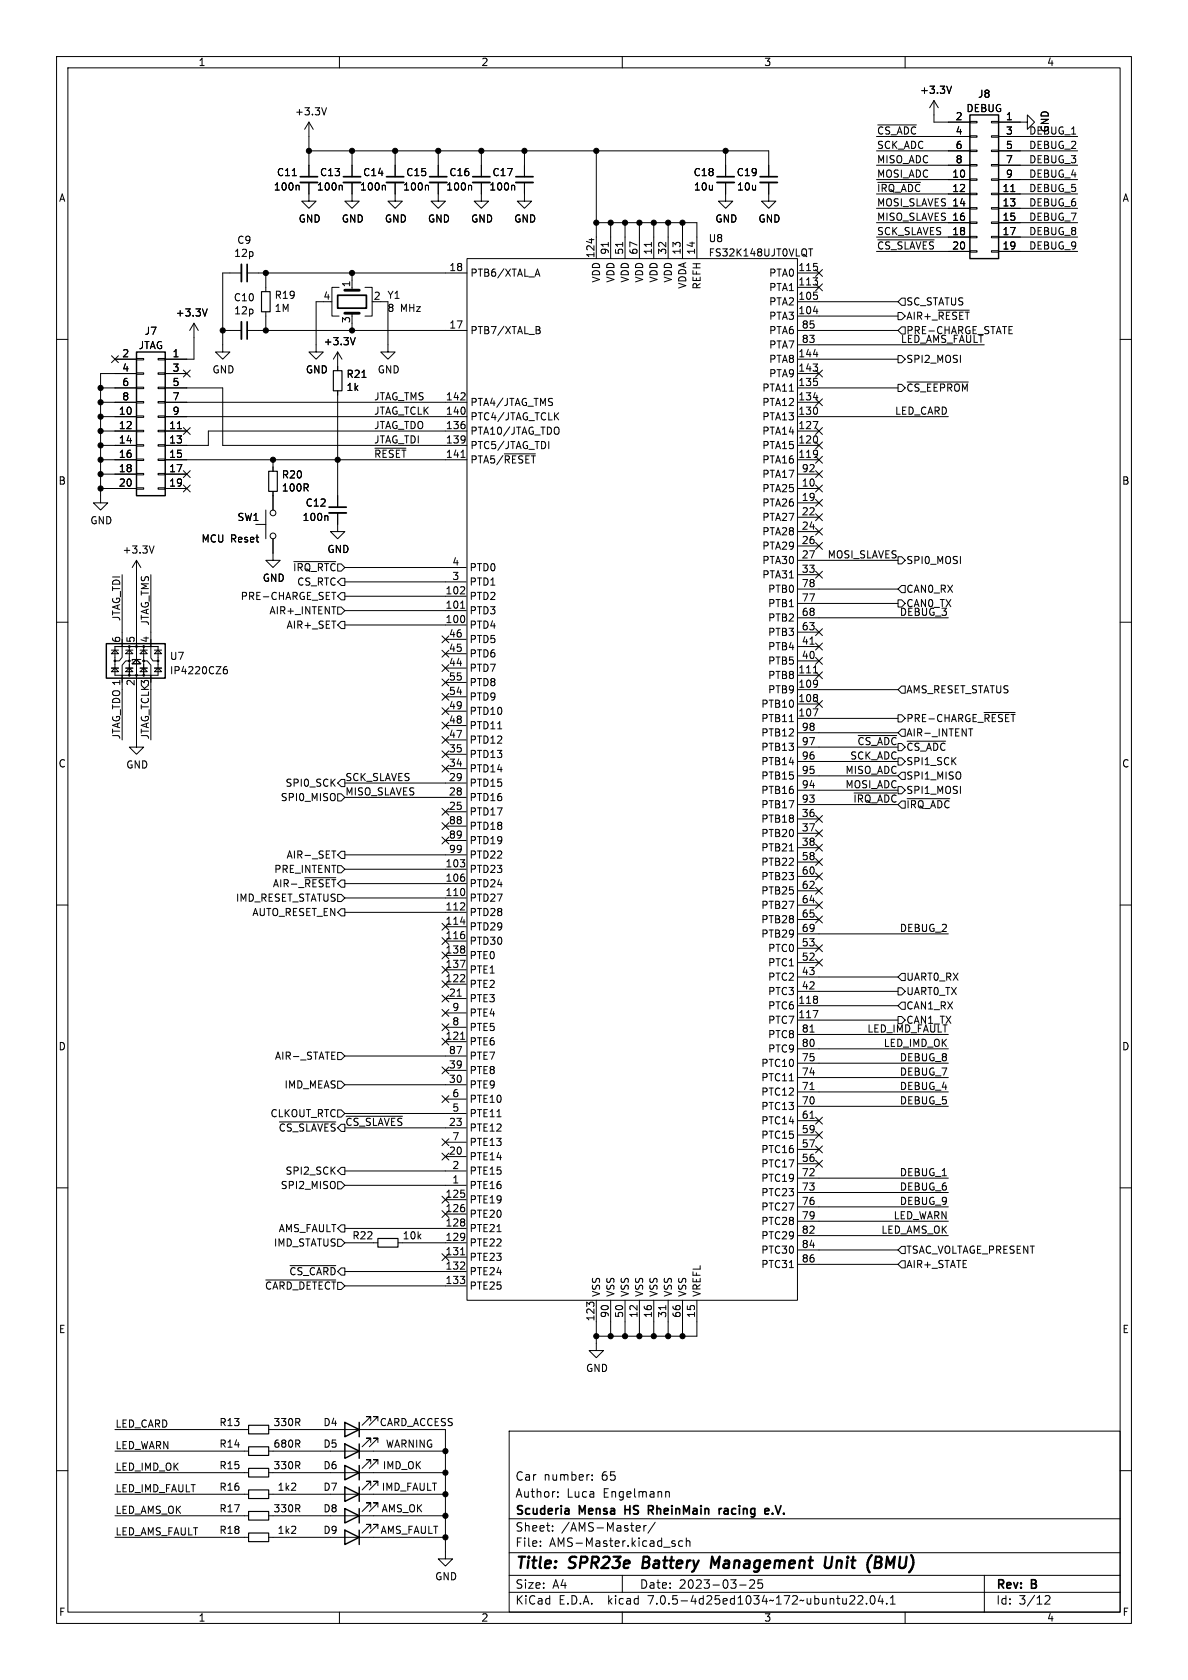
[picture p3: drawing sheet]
<svg xmlns="http://www.w3.org/2000/svg" width="210mm" height="297mm" viewBox="0 0 210 297" stroke-linecap="round" stroke-linejoin="round" font-family="sans-serif">
<g fill="none" stroke="#000" stroke-width=".18">
<path d="M10 10h190v277h-190zM12 12h186v273h-186zM57.7 19l-.4 1.3M60 10v2M110 10v2M160 10v2M165.1 17.8v3.8h6.3M165.1 17.8l-.8 1.3M165.1 17.8l.8 1.3M168.2 15.2l-.4 1.3M52.7 32.8l.2 .1v.7M54.6 32.3v3.3h1.3l-1.3 1.2-1.3-1.2h1.3"/>
<path d="M54.6 21.6v9.6M54.6 26.7h81.3v4.5M54.6 21.6l-.8 1.3M54.6 21.6l.8 1.3M60.3 32.8l.2 .1v.7M62.2 32.3v3.3h1.3l-1.3 1.2-1.2-1.2h1.2M62.2 26.7v4.5M67.9 32.8l.2 .1v.7M69.8 32.3v3.3h1.3l-1.3 1.2-1.2-1.2h1.2M69.8 26.7v4.5M75.6 32.8l.1 .1v.7M77.5 32.3v3.3h1.2l-1.2 1.2-1.3-1.2h1.3"/>
<path d="M77.5 26.7v4.5M83.2 32.8l.2 .1v.7M85.1 32.3v3.3h1.3l-1.3 1.2-1.3-1.2h1.3M85.1 26.7v4.5M90.8 32.8l.2 .1v.7M92.7 32.3v3.3h1.3l-1.3 1.2-1.3-1.2h1.3M92.7 26.7v4.5M105.4 26.7v19M105.4 39.4h17.8v6.3M107.9 39.4v6.3M110.5 39.4v6.3M113 39.4v6.3"/>
<path d="M115.6 39.4v6.3M118.1 39.4v6.3M120.6 39.4v6.3M128.3 32.3v3.3h1.2l-1.2 1.2-1.3-1.2h1.3M128.3 26.7v4.5M135.9 32.3v3.3h1.3l-1.3 1.2-1.3-1.2h1.3M154.9 31.8h16.5M154.9 34.3h16.5M154.9 36.8h16.5M154.9 39.4h16.5M154.9 24.1h16.5M154.9 26.7h16.5"/>
<path d="M154.9 29.2h16.5M155.2 22.1h6.8M155.2 32.2h7.5M171.4 39.2h1.3v.3h-1.3zM171.4 36.7h1.3v.3h-1.3zM171.4 34.2h1.3v.2h-1.3zM171.4 31.6h1.3v.3h-1.3zM171.4 29.1h1.3v.2h-1.3zM171.4 26.5h1.3v.3h-1.3zM171.4 24h1.3v.3h-1.3zM171.4 21.5h1.3v.2h-1.3zM175.3 39.2h1.2v.3h-1.2z"/>
<path d="M175.3 36.7h1.2v.3h-1.2zM175.3 34.2h1.2v.2h-1.2zM175.3 31.6h1.2v.3h-1.2zM175.3 29.1h1.2v.2h-1.2zM175.3 26.5h1.2v.3h-1.2zM175.3 24h1.2v.3h-1.2zM175.3 21.5h1.2v.2h-1.2zM176.5 21.6h5.1v-1.3l1.3 1.3-1.3 1.3v-1.3M176.5 31.8h14M176.5 34.3h14M176.5 36.8h14M176.5 39.4h14"/>
<path d="M176.5 24.1h14M176.5 26.7h14M176.5 29.2h14M178.7 33.9h.7M10 60h2M34.3 57.2l.8 1.2M34.3 57.2v6.3h-5.1M34.3 57.2l-.8 1.2M36.6 54.6l-.4 1.3M39.4 58.4h3.3M42.7 48.3h-3.3v13.9h1.2l-1.2 1.3-1.3-1.3h1.3M43.7 48.3h38.8"/>
<path d="M43.7 58.4h38.8M47 48.3v3.3M47 55.1v3.3M57.1 53.3h-1.2v8.9h1.2l-1.2 1.3-1.3-1.3h1.3M58.4 53.3h.3M59.9 50.8h-1.2v5.1h1.2M62.2 48.3v3M62.2 55.4v.5M62.2 57.2v1.2M62.8 59.7l-.4 1.3M64.5 50.8h1.3v5.1h-1.3M67.3 53.3h1.3v8.9h1.2l-1.2 1.3-1.3-1.3h1.3"/>
<path d="M82.5 45.7h58.5v184.2h-58.5zM94.7 48.5h.6M94.8 57.7l.6 .2v.2l-.2 .2M94.8 58.3h.4M95 47.6l.4 1.2M95.2 58.3l.3 .3-.1 .3-.6 .1M107.5 42.8v.8M110.1 42.8v.8M115.2 42.8v.8M141.1 48.3h3.7M141.1 58.4h17.6M141.1 55.9h17.6"/>
<path d="M141.1 53.3h17.6M141.1 50.8h3.7M142.9 44h.8M143.3 44v1.3M144.2 47.7l1.2 1.2M144.2 50.2l1.2 1.2M145.4 47.7l-1.2 1.2M145.4 50.2l-1.2 1.2M154.9 41.9h16.5M154.9 44.5h16.5M155.2 42.4h9.9M158.7 55.2h.7l.6 .7-.6 .6h-.7z"/>
<path d="M159.4 57.8h.6v1.3h-.6l-.7-.7zM159.4 52.7h.6v1.3h-.6l-.7-.7zM165.9 54.8h5.4M171.4 44.3h1.3v.3h-1.3zM171.4 41.8h1.3v.2h-1.3zM175.3 44.3h1.2v.3h-1.2zM175.3 41.8h1.2v.2h-1.2zM176.5 41.9h14M176.5 44.5h14M198 60h2M17.8 78.7h6.3M17.8 76.2h6.3"/>
<path d="M17.8 73.7h6.3M17.8 71.1h6.3M17.8 68.6h6.3M19.7 62.9l1.2 1.2M20.3 63.5h3.8M20.9 62.9l-1.2 1.2M24.1 78.6h1.3v.3h-1.3zM24.1 76.1h1.3v.2h-1.3zM24.1 73.5h1.3v.3h-1.3zM24.1 71h1.3v.2h-1.3zM24.1 68.5h1.3v.2h-1.3zM24.1 65.9h1.3v.3h-1.3z"/>
<path d="M24.1 63.4h1.3v.2h-1.3zM24.1 66h-6.3v22.9h1.2l-1.2 1.3-1.3-1.3h1.3M27.9 78.6h1.3v.3h-1.3zM27.9 76.1h1.3v.2h-1.3zM27.9 73.5h1.3v.3h-1.3zM27.9 71h1.3v.2h-1.3zM27.9 68.5h1.3v.2h-1.3zM27.9 65.9h1.3v.3h-1.3zM27.9 63.4h1.3v.2h-1.3zM29.2 68.6h10.2v10.1h43.1M29.2 76.2h3.8M29.2 73.7h53.3"/>
<path d="M29.2 71.1h53.3M29.2 66h3.8M31.4 75.8h.7M32.4 65.4l1.2 1.2M32.4 75.6l1.2 1.2M33.6 65.4l-1.2 1.2M33.6 75.6l-1.2 1.2M59.7 62.2l-.8 1.3M59.7 62.2v3.3M59.7 69.1v20.6M59.7 62.2l.8 1.3M66.3 79.2h5.5"/>
<path d="M82.5 76.2h-45.7v2.5h-7.6M97 78v1.3M98.2 73.5l.6 .7M98.6 75.6a.9 .9 0 0 1 0 1.1M98.8 73l-.8 .7M141.1 78.7h3.7M141.1 76.2h3.7M141.1 73.7h26.5M141.1 71.1h3.7M141.1 68.6h17.6M141.1 66h3.7M141.1 63.5h17.6"/>
<path d="M141.1 61h32.9M144.2 78.1l1.2 1.2M144.2 65.4l1.2 1.2M144.2 75.6l1.2 1.2M144.2 70.5l1.2 1.2M145.4 78.1l-1.2 1.2M145.4 65.4l-1.2 1.2M145.4 75.6l-1.2 1.2M145.4 70.5l-1.2 1.2M158.7 62.9h.7l.6 .6-.6 .6h-.7zM158.7 67.9h.7l.6 .7-.6 .6h-.7zM160.3 67.5h10.9"/>
<path d="M17.8 86.4h6.3M17.8 81.3h6.3M17.8 83.8h6.3M24.1 86.2h1.3v.3h-1.3zM24.1 83.7h1.3v.2h-1.3zM24.1 81.2h1.3v.2h-1.3zM24.1 99.1v33h1.3l-1.3 1.3-1.2-1.3h1.2M24.1 99.1l-.7 1.2M24.1 99.1l.8 1.2M27.2 96.5l-.4 1.3M27.9 86.2h1.3v.3h-1.3zM27.9 83.7h1.3v.2h-1.3z"/>
<path d="M27.9 81.2h1.3v.2h-1.3zM29.2 86.4h3.8M29.2 81.3h53.3M29.2 83.8h3.8M32.4 85.8l1.2 1.2M32.4 83.2l1.2 1.2M33.6 85.8l-1.2 1.2M33.6 83.2l-1.2 1.2M45.2 92.7h1.8M47 90.2v5.1M48.3 95.3v3.8h1.2l-1.2 1.2-1.3-1.2h1.3M48.3 81.3v2"/>
<path d="M48.3 86.9v3.3M51.9 99.3h7.5M57.8 91.2l.2 .2v.6M59.7 90.7v3.3h1.3l-1.3 1.3-1.3-1.3h1.3M81.5 80.9h.7M89.2 80.2h5.4M141.1 86.4h3.7M141.1 81.3h3.7M141.1 88.9h3.7M141.1 91.4h3.7M141.1 94h3.7M141.1 96.5h3.7"/>
<path d="M141.1 99.1h17.6M141.1 83.8h3.7M144.2 93.4l1.2 1.2M144.2 95.9l1.2 1.2M144.2 90.8l1.2 1.2M144.2 85.8l1.2 1.2M144.2 88.3l1.2 1.2M144.2 83.2l1.2 1.2M144.2 80.7l1.2 1.2M145.4 93.4l-1.2 1.2M145.4 95.9l-1.2 1.2M145.4 90.8l-1.2 1.2"/>
<path d="M145.4 85.8l-1.2 1.2M145.4 88.3l-1.2 1.2M145.4 83.2l-1.2 1.2M145.4 80.7l-1.2 1.2M158.7 98.4h.7l.6 .7-.6 .6h-.7zM10 110h2M19.7 118.1h1.3M19.7 114.9h1.3M20.3 118.1l.7 .6h-1.3zM20.3 114.9l.7 .7h-1.3zM20.3 114.3h7.6v5.1h-7.6zM21.6 113v3.2l-.5 .6h-.9"/>
<path d="M21.6 101.6v12.7M21.6 119.4v11.4M22.2 118.1h1.3M22.2 114.9h1.3M22.9 116.8h-.7l-.6 .8v3.1M22.9 118.1l.6 .6h-1.3zM22.9 114.9l.6 .7h-1.3zM22.9 114.3v5.1M24.1 116.6l.8 .7h-1.5zM24.8 118.1h1.2M24.8 114.9h1.2M24.9 116.6h-1.5v.2"/>
<path d="M25.3 116.8h.7l.7 .8v3.1M25.4 118.1l.6 .6h-1.2zM25.4 114.9l.6 .7h-1.2zM25.4 114.3v5.1M26.7 113v3.3l.4 .5h.8M26.7 101.6v12.7M26.7 119.4v11.4M27.3 118.1h1.3M27.3 114.9h1.3M27.9 118.1l.7 .6h-1.3zM27.9 114.9l.7 .7h-1.3zM39.5 118.6l.2-.3h.3l.2 .3v.3l-.2 .2h-.3l-.2-.2"/>
<path d="M40.1 117.9h-.4l-.2 .5M58.6 104.7h.8M59.7 107.3h.6l.7 .7-.7 .6h-.6zM59.7 110.5l.6-.6h.7v1.2h-.7zM59.7 105.4l.6-.6h.7v1.2h-.7zM60.3 102.2h.7v1.3h-.7l-.6-.6zM61 110.5h21.4M61 108h21.4M61 105.4h21.4M61 102.9h21.4M61 100.3h21.4M78.1 117.5l1.2 1.2"/>
<path d="M78.1 115l1.2 1.2M78.1 112.4l1.2 1.2M78.7 118.1h3.7M78.7 115.6h3.7M78.7 113h3.7M79.3 117.5l-1.2 1.2M79.3 115l-1.2 1.2M79.3 112.4l-1.2 1.2M81.4 107.5h.7M141.1 119.4h3.7M141.1 114.3h3.7M141.1 101.6h3.7"/>
<path d="M141.1 116.8h3.7M141.1 111.8h3.7M141.1 109.2h26.5M141.1 106.7h17.6M141.1 104.1h17.6M143.2 113.9h.7M143.8 119h.7M144.2 116.2l1.2 1.2M144.2 111.2l1.2 1.2M144.2 113.7l1.2 1.2M144.2 101l1.2 1.2M144.2 118.8l1.2 1.2"/>
<path d="M145.4 116.2l-1.2 1.2M145.4 111.2l-1.2 1.2M145.4 113.7l-1.2 1.2M145.4 101l-1.2 1.2M145.4 118.8l-1.2 1.2M158.7 106h.7l.6 .7-.6 .6h-.7zM159.4 103.5h.6v1.3h-.6l-.7-.7zM198 110h2M60.3 137.8h.7v1.3h-.7l-.6-.7zM61 138.4h21.4M78.1 135.3l1.2 1.2M78.1 120l1.2 1.3"/>
<path d="M78.1 122.6l1.2 1.2M78.1 132.7l1.2 1.3M78.1 127.7l1.2 1.2M78.1 130.2l1.2 1.2M78.1 125.1l1.2 1.2M78.7 135.9h3.7M78.7 133.4h3.7M78.7 130.8h3.7M78.7 128.3h3.7M78.7 125.7h3.7M78.7 123.2h3.7M78.7 120.7h3.7"/>
<path d="M79.3 135.3l-1.2 1.2M79.3 120l-1.2 1.3M79.3 122.6l-1.2 1.2M79.3 132.7l-1.2 1.3M79.3 127.7l-1.2 1.2M79.3 130.2l-1.2 1.2M79.3 125.1l-1.2 1.2M88 128.8h.7M139.5 127.6h.8M141.1 127h17.6M141.1 124.5h3.7M141.1 121.9h17.6"/>
<path d="M141.1 139.7h17.6M141.1 137.2h17.6M141.1 134.6h17.6M141.1 132.1h17.6M141.1 129.5h17.6M144.2 123.9l1.2 1.2M145.4 123.9l-1.2 1.2M151.7 130h6.8M158.7 126.4h.7l.6 .6-.6 .6h-.7zM158.7 134h.7l.6 .6-.6 .7h-.7zM158.7 139.1h.7l.6 .6-.6 .6h-.7zM159.4 128.9h.6v1.3h-.6l-.7-.7z"/>
<path d="M159.4 121.3h.6v1.3h-.6l-.7-.7zM159.4 136.5h.6v1.3h-.6l-.7-.6zM160.3 131h6.9M171.2 128.8h.8M174 126h5.4M10 160h2M53.9 155.2h5.5M58.6 150.4h.8M59.7 151.1l.6-.6h.7v1.3h-.7zM59.7 153h.6l.7 .7-.7 .6h-.6zM59.7 158.1h.6l.7 .7-.7 .6h-.6zM59.7 140.3h.6l.7 .7-.7 .6h-.6z"/>
<path d="M61 153.7h21.4M61 156.2h21.4M61 158.8h21.4M61 141h21.4M61 151.1h21.4M78.1 148l1.2 1.2M78.1 142.9l1.2 1.2M78.1 145.4l1.2 1.3M78.7 143.5h3.7M78.7 146.1h3.7M78.7 148.6h3.7M79.3 148l-1.2 1.2"/>
<path d="M79.3 142.9l-1.2 1.2M79.3 145.4l-1.2 1.3M139.5 150.4h.8M141.1 144.8h3.7M141.1 147.3h3.7M141.1 149.9h3.7M141.1 152.4h3.7M141.1 154.9h3.7M141.1 157.5h3.7M141.1 142.2h17.6M144.2 144.2l1.2 1.2M144.2 156.9l1.2 1.2"/>
<path d="M144.2 149.3l1.2 1.2M144.2 146.7l1.2 1.2M144.2 151.8l1.2 1.2M144.2 154.3l1.2 1.2M144.2 159.4l1.2 1.2M145.4 144.2l-1.2 1.2M145.4 156.9l-1.2 1.2M145.4 149.3l-1.2 1.2M145.4 146.7l-1.2 1.2M145.4 151.8l-1.2 1.2M145.4 154.3l-1.2 1.2M145.4 159.4l-1.2 1.2"/>
<path d="M151 140.2h7.5M160.3 141.2h7.6M198 160h2M60.3 160.7h.7v1.2h-.7l-.6-.6zM61 161.3h21.4M78.1 175.9l1.2 1.2M78.1 173.4l1.2 1.2M78.1 165.8l1.2 1.2M78.1 178.5l1.2 1.2M78.1 168.3l1.2 1.2M78.1 163.2l1.2 1.2M78.1 170.8l1.2 1.3"/>
<path d="M78.7 163.8h3.7M78.7 166.4h3.7M78.7 174h3.7M78.7 171.5h3.7M78.7 168.9h3.7M78.7 176.5h3.7M78.7 179.1h3.7M79.3 175.9l-1.2 1.2M79.3 173.4l-1.2 1.2M79.3 165.8l-1.2 1.2M79.3 178.5l-1.2 1.2M79.3 168.3l-1.2 1.2"/>
<path d="M79.3 163.2l-1.2 1.2M79.3 170.8l-1.2 1.3M80.8 176.1h.7M141.1 177.8h17.6M141.1 175.3h17.6M141.1 172.7h17.6M141.1 170.2h3.7M141.1 167.6h3.7M141.1 160h3.7M141.1 162.6h3.7M141.1 165.1h26.5M144.2 169.6l1.2 1.2"/>
<path d="M144.2 167l1.2 1.2M144.2 162l1.2 1.2M145.4 169.6l-1.2 1.2M145.4 167l-1.2 1.2M145.4 162l-1.2 1.2M158.7 179.7h.7l.6 .6-.6 .7h-.7zM158.7 174.6h.7l.6 .7-.6 .6h-.7zM159.4 177.2h.6v1.2h-.6l-.7-.6zM159.4 172.1h.6v1.3h-.6l-.7-.7zM49.4 198.3h10M59.7 191.1h.6l.7 .7-.7 .6h-.6zM59.7 196.2h.6l.7 .7-.7 .6h-.6z"/>
<path d="M59.7 186.1h.6l.7 .6-.7 .6h-.6zM61 199.4h21.4M61 191.8h21.4M61 196.9h21.4M61 186.7h21.4M61.2 197.3h10M78.1 181l1.2 1.2M78.1 188.6l1.2 1.2M78.1 193.7l1.2 1.2M78.1 183.5l1.2 1.3M78.7 184.2h3.7M78.7 189.2h3.7"/>
<path d="M78.7 194.3h3.7M78.7 181.6h3.7M79.3 181l-1.2 1.2M79.3 188.6l-1.2 1.2M79.3 193.7l-1.2 1.2M79.3 183.5l-1.2 1.3M81.4 183.7h.7M141.1 180.3h17.6M141.1 198.1h3.7M141.1 195.6h26.5M141.1 193h26.5M141.1 190.5h26.5"/>
<path d="M141.1 188h26.5M141.1 185.4h26.5M141.1 182.9h26.5M143.2 197.7h.7M143.2 192.6h.7M143.2 182.5h.7M144.2 197.5l1.2 1.2M145.4 197.5l-1.2 1.2M10 210h2M59.7 219.1h.6l.7 .6-.7 .6h-.6zM59.7 208.9h.6l.7 .7-.7 .6h-.6zM60.3 216.5h.7v1.3h-.7l-.6-.6z"/>
<path d="M60.3 206.4h.7v1.2h-.7l-.6-.6zM61 209.6h21.4M61 217.2h21.4M61 219.7h5.8M61 207h21.4M70.4 219.7h12M78.1 203.9l1.2 1.2M78.1 211.5l1.2 1.2M78.1 214l1.2 1.2M78.1 201.3l1.2 1.2M78.7 212.1h3.7M78.7 214.6h3.7"/>
<path d="M78.7 204.5h3.7M78.7 201.9h3.7M79.3 203.9l-1.2 1.2M79.3 211.5l-1.2 1.2M79.3 214l-1.2 1.2M79.3 201.3l-1.2 1.2M141.1 205.7h3.7M141.1 203.2h3.7M141.1 200.7h3.7M141.1 208.3h26.5M141.1 210.8h26.5M141.1 213.4h26.5"/>
<path d="M141.1 215.9h26.5M141.1 218.4h26.5M144.2 200.1l1.2 1.2M144.2 205.1l1.2 1.2M144.2 202.6l1.2 1.2M145.4 200.1l-1.2 1.2M145.4 205.1l-1.2 1.2M145.4 202.6l-1.2 1.2M198 210h2M47 226.3h12.4M51.3 223.7h8.1M61 224.8h21.4"/>
<path d="M61 227.3h21.4M78.1 221.6l1.2 1.3M78.7 222.2h3.7M79.3 221.6l-1.2 1.3M81.4 221.8h.7M105.4 229.9v8.9h1.3l-1.3 1.2-1.3-1.2h1.3M107.9 229.9v6.3M110.5 229.9v6.3M113 229.9v6.3M115.6 229.9v6.3M117.7 230.8v.7M118.1 229.9v6.3"/>
<path d="M120.6 229.9v6.3M123.2 229.9v6.3h-17.8M141.1 221h17.6M141.1 223.5h17.6M159.4 220.3h.6v1.3h-.6l-.7-.6zM159.4 222.9h.6v1.3h-.6l-.7-.7zM10 260h2M20.3 256.5h23.6M20.3 252.7h23.6M47.5 252.7h31.2v22.9h1.3l-1.3 1.3-1.2-1.3h1.2M47.5 256.5h31.2M65.5 258.8v-.7h-.7h.7l-1.5 1.5"/>
<path d="M65.5 255v-.7h-.7h.7l-1.5 1.5M65.5 251.2v-.8h-.7h.7l-1.5 1.6M66.8 258.8v-.7h-.8h.8l-1.5 1.5M66.8 255v-.7h-.8h.8l-1.5 1.5M66.8 251.2v-.8h-.8h.8l-1.5 1.6M90 253h108v32h-108zM198 260h2M20.3 271.8h23.6M20.3 268h23.6M20.3 260.3h23.6M20.3 264.2h23.6M47.5 271.8h31.2"/>
<path d="M47.5 268h31.2M47.5 260.3h31.2M47.5 264.2h31.2M65.5 270.3v-.8h-.7h.7l-1.5 1.5M65.5 266.4v-.7h-.7h.7l-1.5 1.5M65.5 262.6v-.7h-.7h.7l-1.5 1.5M66.8 270.3v-.8h-.8h.8l-1.5 1.5M66.8 266.4v-.7h-.8h.8l-1.5 1.5M66.8 262.6v-.7h-.8h.8l-1.5 1.5M90 278.5h108M90 274.5h108M90 268.5h108"/>
<path d="M95.5 273.2v.2M95.5 272.5v.1M97.7 270.5v.2M97.7 269.8v.1M98.6 264.5v.2M98.6 263.8v.1M104.7 261.5v.2M104.7 260.8v.1M110 278.5v3M112.7 269.7l.4 .1 .1 .2-.7 .2M113.1 270.6l-.4 .1M113.8 269.7v1"/>
<path d="M114.3 269.7l-.3 .1-.2 .2M115.8 269.1l-1.3 1.9M117.7 263.8l.2-.1 .3 .1 .1 .9M119 272.9l.3 .1 .1 .2-.2 .2h-.3M119 272.4l.3 .1M120.7 272.5l-.4-.1-.3 .3v.4l.1 .2h.6M121.3 272.5l.2-.1 .4 .1 .1 .9M121.3 271.9v1.5M132.6 279.4h-.1M133.3 279.4l.1 .2-.1 .3-.8 .9h.9M134 279.3v.7l.2-.1h.5l.1 .6-.3 .3-.5-.2M174 278.5v6.5"/>
<path d="M60 285v2M90 281.5h108M110 285v2M130.8 280.2h1.1M150.2 283.6h.9M151 282.2v.5M151.7 282.2l.6-.1 .2 .1v.3l-.9 1.1h.9M153.2 283.4v.2M154 282.2l.2-.1a.81 .81 0 0 1 .6 .6 .81 .81 0 0 1-.3 .8l-.2 .1a.81 .81 0 0 1-.3-1.4zM155.6 282l-.3 1.1h.9M156 282.6v1M156.8 283.4v.2"/>
<path d="M157.4 283.6h.9M157.4 282.5l.4-.4v1.5M160 285v2M184.8 282.2l.5-.1 .2 .1 .1 .3-.9 1.1h.9"/>
<circle cx="48.3" cy="90.7" r=".51"/>
<circle cx="48.3" cy="94.7" r=".51"/>
<circle cx="20.3" cy="116.8" r=".13"/>
<circle cx="22.9" cy="119.4" r=".13"/>
<circle cx="22.9" cy="114.3" r=".13"/>
<circle cx="22.9" cy="116.8" r=".13"/>
<circle cx="24.1" cy="119.4" r=".13"/>
<circle cx="24.1" cy="114.3" r=".13"/>
<circle cx="25.4" cy="119.4" r=".13"/>
<circle cx="25.4" cy="116.8" r=".13"/>
<circle cx="25.4" cy="114.3" r=".13"/>
<circle cx="27.9" cy="116.8" r=".13"/>
</g>
<path d="M126.4 276.6l-.5-1.4-.3 2M146 275.2l-.2 1.6 .1 .3a.66 .66 0 0 0 .9-.1M154.1 274.9l-.1 .1M154.7 276.2h.7M154.8 275.2l-.2 2h.8" fill="none" stroke="#000" stroke-width=".4"/>
<g fill="none" stroke="#000" stroke-width=".3">
<path d="M53.1 31.2h3M60.7 31.2h3.1M68.3 31.2h3.1M75.9 31.2h3.1M83.6 31.2h3M91.2 31.2h3M126.7 31.2h3.1M134.4 31.2h3M43.7 46.7v3.1M43.7 56.9v3M59.7 52.2h5.1v2.3h-5.1zM58.2 89.7h3"/>
<path d="M100.5 266.8l.1 .9M100.6 267.6l-.2 .1M100.6 267l-.2 .1M114.6 267h.6M115.2 266.2h-.6v1.5M127.1 266.7v1M127.6 266.7l-.3 .1-.2 .2M135.2 266.9l.2-.2h.3l.2 .2v.1l-.7 .2M135.2 267.5l.2 .2 .4-.1"/>
</g>
<g fill="none" stroke="#000" stroke-width=".25">
<path d="M171.4 20.3h5.1v25.4h-5.1zM24.1 62.2h5.1v25.4h-5.1zM18.8 113.8h10.4v6.1h-10.4zM61 259.1l2.5 1.2-2.5 1.3zM61 255.3l2.5 1.2-2.5 1.3zM61 251.5l2.5 1.2-2.5 1.3zM63.5 251.5v2.5M63.5 255.3v2.5M63.5 259.1v2.5M61 270.5l2.5 1.3-2.5 1.2zM61 266.7l2.5 1.3-2.5 1.2zM61 262.9l2.5 1.3-2.5 1.2z"/>
<path d="M63.5 262.9v2.5M63.5 266.7v2.5M63.5 270.5v2.5"/>
</g>
<path d="M53.1 32.3h3M60.7 32.3h3.1M68.3 32.3h3.1M75.9 32.3h3.1M83.6 32.3h3M91.2 32.3h3M126.7 32.3h3.1M134.4 32.3h3M42.7 46.7v3.1M42.7 56.9v3M58.2 90.7h3" fill="none" stroke="#000" stroke-width=".33"/>
<path d="M46.2 51.6h1.6v3.5h-1.6zM58.9 65.5h1.6v3.6h-1.6zM47.5 83.3h1.5v3.6h-1.5zM66.8 218.9h3.6v1.6h-3.6zM43.9 252h3.6v1.5h-3.6zM43.9 259.6h3.6v1.5h-3.6zM43.9 255.8h3.6v1.5h-3.6zM43.9 267.2h3.6v1.5h-3.6zM43.9 271h3.6v1.5h-3.6zM43.9 263.4h3.6v1.5h-3.6z" fill="none" stroke="#000" stroke-width=".2"/>
<path d="M61 51.3h2.5M61 55.4h2.5" fill="none" stroke="#000" stroke-width=".51"/>
<g fill="#000" stroke="#000" stroke-width=".18">
<circle cx="54.6" cy="26.7" r=".46"/>
<circle cx="62.2" cy="26.7" r=".46"/>
<circle cx="69.8" cy="26.7" r=".46"/>
<circle cx="77.5" cy="26.7" r=".46"/>
<circle cx="85.1" cy="26.7" r=".46"/>
<circle cx="92.7" cy="26.7" r=".46"/>
<circle cx="105.4" cy="26.7" r=".46"/>
<circle cx="105.4" cy="39.4" r=".46"/>
<circle cx="107.9" cy="39.4" r=".46"/>
<circle cx="110.5" cy="39.4" r=".46"/>
<circle cx="113" cy="39.4" r=".46"/>
<circle cx="115.6" cy="39.4" r=".46"/>
<circle cx="118.1" cy="39.4" r=".46"/>
<circle cx="120.6" cy="39.4" r=".46"/>
<circle cx="128.3" cy="26.7" r=".46"/>
<circle cx="39.4" cy="58.4" r=".46"/>
<circle cx="47" cy="58.4" r=".46"/>
<circle cx="47" cy="48.3" r=".46"/>
<circle cx="62.2" cy="48.3" r=".46"/>
<circle cx="62.2" cy="58.4" r=".46"/>
<circle cx="17.8" cy="71.1" r=".46"/>
<circle cx="17.8" cy="73.7" r=".46"/>
<circle cx="17.8" cy="78.7" r=".46"/>
<circle cx="17.8" cy="76.2" r=".46"/>
<circle cx="17.8" cy="68.6" r=".46"/>
<circle cx="17.8" cy="83.8" r=".46"/>
<circle cx="17.8" cy="86.4" r=".46"/>
<circle cx="17.8" cy="81.3" r=".46"/>
<circle cx="48.3" cy="81.3" r=".46"/>
<circle cx="59.7" cy="81.3" r=".46"/>
<circle cx="105.4" cy="236.2" r=".46"/>
<circle cx="107.9" cy="236.2" r=".46"/>
<circle cx="110.5" cy="236.2" r=".46"/>
<circle cx="113" cy="236.2" r=".46"/>
<circle cx="115.6" cy="236.2" r=".46"/>
<circle cx="118.1" cy="236.2" r=".46"/>
<circle cx="120.6" cy="236.2" r=".46"/>
<circle cx="78.7" cy="256.5" r=".46"/>
<circle cx="78.7" cy="268" r=".46"/>
<circle cx="78.7" cy="260.3" r=".46"/>
<circle cx="78.7" cy="264.2" r=".46"/>
<circle cx="78.7" cy="271.8" r=".46"/>
</g>
<g font-size="2.8">
<text x="91" y="277.8">Title:</text>
<text x="100.5" y="277.8">SPR23e</text>
<text x="114" y="277.8">Battery</text>
<text x="126.7" y="277.8">Management</text>
<text x="147.4" y="277.8">Unit</text>
<text x="155.5" y="277.8">(BMU)</text>
</g>
<g font-size="2.1">
<text x="91" y="261.9">Car</text>
<text x="96" y="261.9">number:</text>
<text x="106.2" y="261.9">65</text>
<text x="91" y="268.1">Scuderia</text>
<text x="91" y="264.9">Author:</text>
<text x="100.1" y="264.9">Luca</text>
<text x="102.3" y="268.1">Mensa</text>
<text x="106.5" y="264.9">Engelmann</text>
<text x="110.8" y="268.1">HS</text>
<text x="115.4" y="268.1">RheinMain</text>
<text x="128.4" y="268.1">racing</text>
<text x="137" y="268.1">e.V.</text>
<text x="91" y="273.6">File:</text>
<text x="91" y="270.9">Sheet:</text>
<text x="97" y="273.6">AMS-Master.kicad_sch</text>
<text x="99.2" y="270.9">/AMS-Master/</text>
<text x="91" y="281">Size:</text>
<text x="97.6" y="281">A4</text>
<text x="113" y="281">Date:</text>
<text x="119.9" y="281">2023-03-25</text>
<text x="176" y="281.2">Rev:</text>
<text x="182.2" y="281.2">B</text>
<text x="91" y="283.8">KiCad</text>
<text x="98.7" y="283.8">E.D.A.</text>
<text x="107.4" y="283.8">kicad</text>
<text x="114.5" y="283.8">7.0.5-4d25ed1034~172~ubuntu22.04.1</text>
<text x="176" y="283.8">Id:</text>
<text x="180" y="283.8">3/12</text>
</g>
<g font-size="1.8">
<text x="35" y="11.8">1</text>
<text x="85" y="11.8">2</text>
<text x="135" y="11.8">3</text>
<text x="185" y="11.8">4</text>
<text x="162.6" y="16.8">+3.3V</text>
<text x="172.8" y="17.4">J8</text>
<text x="52.1" y="20.6">+3.3V</text>
<text x="154.9" y="23.9">~{CS_ADC}</text>
<text x="168.9" y="21.3">2</text>
<text x="168.9" y="23.9">4</text>
<text x="170.8" y="20">DEBUG</text>
<text x="177.8" y="21.3">1</text>
<text x="177.8" y="23.9">3</text>
<text x="181.9" y="23.9">DEBUG_1</text>
<text x="185.6" y="23.5" transform="rotate(-90 185.6 23.5)">GND</text>
<text x="154.9" y="26.4">SCK_ADC</text>
<text x="154.9" y="28.9">MISO_ADC</text>
<text x="168.9" y="26.4">6</text>
<text x="168.9" y="29">8</text>
<text x="177.8" y="26.4">5</text>
<text x="177.8" y="29">7</text>
<text x="181.9" y="26.4">DEBUG_2</text>
<text x="181.9" y="28.9">DEBUG_3</text>
<text x="10.4" y="35.8">A</text>
<text x="48.3" y="33.8">100n</text>
<text x="48.9" y="31.3">C11</text>
<text x="56" y="33.8">100n</text>
<text x="56.5" y="31.3">C13</text>
<text x="63.6" y="33.8">100n</text>
<text x="64.1" y="31.3">C14</text>
<text x="71.2" y="33.8">100n</text>
<text x="71.8" y="31.3">C15</text>
<text x="78.8" y="33.8">100n</text>
<text x="79.4" y="31.3">C16</text>
<text x="86.4" y="33.8">100n</text>
<text x="87" y="31.3">C17</text>
<text x="122.6" y="31.3">C18</text>
<text x="122.6" y="33.8">10u</text>
<text x="130.2" y="31.3">C19</text>
<text x="130.2" y="33.8">10u</text>
<text x="154.9" y="34">~{IRQ_ADC}</text>
<text x="154.9" y="31.5">MOSI_ADC</text>
<text x="168.3" y="31.5">10</text>
<text x="168.3" y="34">12</text>
<text x="177.2" y="34">11</text>
<text x="177.8" y="31.5">9</text>
<text x="181.9" y="34">DEBUG_5</text>
<text x="181.9" y="31.5">DEBUG_4</text>
<text x="198.4" y="35.8">A</text>
<text x="52.7" y="39.5">GND</text>
<text x="60.4" y="39.5">GND</text>
<text x="68" y="39.5">GND</text>
<text x="75.6" y="39.5">GND</text>
<text x="83.2" y="39.5">GND</text>
<text x="90.8" y="39.5">GND</text>
<text x="126.4" y="39.5">GND</text>
<text x="134" y="39.5">GND</text>
<text x="154.9" y="41.6">SCK_SLAVES</text>
<text x="154.9" y="39.1">MISO_SLAVES 16</text>
<text x="154.9" y="36.6">MOSI_SLAVES 14</text>
<text x="168.3" y="41.7">18</text>
<text x="168.3" y="36.6">14</text>
<text x="168.3" y="39.1">16</text>
<text x="177.2" y="36.6">13</text>
<text x="177.2" y="39.1">15</text>
<text x="177.2" y="41.7">17</text>
<text x="181.9" y="36.6">DEBUG_6</text>
<text x="181.9" y="39.1">DEBUG_7</text>
<text x="181.9" y="41.6">DEBUG_8</text>
<text x="41.3" y="45.6">12p</text>
<text x="41.9" y="43.3">C9</text>
<text x="105.2" y="45.7" transform="rotate(-90 105.2 45.7)">124</text>
<text x="107.7" y="45.1" transform="rotate(-90 107.7 45.1)">91</text>
<text x="110.2" y="45.1" transform="rotate(-90 110.2 45.1)">51</text>
<text x="112.8" y="45.1" transform="rotate(-90 112.8 45.1)">67</text>
<text x="115.3" y="45.1" transform="rotate(-90 115.3 45.1)">11</text>
<text x="117.9" y="45.1" transform="rotate(-90 117.9 45.1)">32</text>
<text x="120.4" y="45.1" transform="rotate(-90 120.4 45.1)">13</text>
<text x="122.9" y="45.1" transform="rotate(-90 122.9 45.1)">14</text>
<text x="125.2" y="43">U8</text>
<text x="125.2" y="45.5">FS32K148UJT0VLQT</text>
<text x="154.9" y="44.2">~{CS_SLAVES} 20</text>
<text x="168.3" y="44.2">20</text>
<text x="177.2" y="44.2">19</text>
<text x="181.9" y="44.2">DEBUG_9</text>
<text x="41.3" y="53.4">C10</text>
<text x="48.5" y="53">R19</text>
<text x="57.1" y="53.1">4</text>
<text x="62" y="50.8" transform="rotate(-90 62 50.8)">1</text>
<text x="66" y="53.1">2</text>
<text x="68.4" y="53">Y1</text>
<text x="79.4" y="48">18</text>
<text x="83.1" y="49.1">PTB6/XTAL_A</text>
<text x="106.2" y="50" transform="rotate(-90 106.2 50)">VDD</text>
<text x="108.8" y="50" transform="rotate(-90 108.8 50)">VDD</text>
<text x="111.3" y="50" transform="rotate(-90 111.3 50)">VDD</text>
<text x="113.9" y="50" transform="rotate(-90 113.9 50)">VDD</text>
<text x="116.4" y="50" transform="rotate(-90 116.4 50)">VDD</text>
<text x="118.9" y="50" transform="rotate(-90 118.9 50)">VDD</text>
<text x="121.5" y="51.1" transform="rotate(-90 121.5 51.1)">VDDA</text>
<text x="124" y="51.2" transform="rotate(-90 124 51.2)">REFH</text>
<text x="135.9" y="51.6">PTA1</text>
<text x="135.9" y="49.1">PTA0</text>
<text x="141.1" y="53.1">105</text>
<text x="141.1" y="50.5">113</text>
<text x="141.1" y="48">115</text>
<text x="25.5" y="59.4">J7</text>
<text x="31" y="56.1">+3.3V</text>
<text x="41.3" y="55.7">12p</text>
<text x="48.5" y="55.3">1M</text>
<text x="62" y="57.2" transform="rotate(-90 62 57.2)">3</text>
<text x="68.4" y="55.3">8</text>
<text x="70.7" y="55.3">MHz</text>
<text x="79.4" y="58.2">17</text>
<text x="83.1" y="59.2">PTB7/XTAL_B</text>
<text x="135.9" y="56.7">PTA3</text>
<text x="135.9" y="54.2">PTA2</text>
<text x="135.9" y="59.2">PTA6</text>
<text x="141.1" y="55.6">104</text>
<text x="141.7" y="58.2">85</text>
<text x="160.1" y="56.7">AIR+_~{RESET}</text>
<text x="160.1" y="59.2">PRE-CHARGE_STATE</text>
<text x="160.1" y="54.2">SC_STATUS</text>
<text x="21.6" y="63.2">2</text>
<text x="21.6" y="65.8">4</text>
<text x="24.5" y="61.9">JTAG</text>
<text x="30.4" y="63.2">1</text>
<text x="30.4" y="65.8">3</text>
<text x="57.2" y="61.2">+3.3V</text>
<text x="135.9" y="64.3">PTA8</text>
<text x="135.9" y="61.8">PTA7</text>
<text x="141.1" y="65.8">143</text>
<text x="141.1" y="63.2">144</text>
<text x="141.7" y="60.7">83</text>
<text x="159.2" y="60.7">LED_AMS_FAULT</text>
<text x="160.1" y="64.3">SPI2_MOSI</text>
<text x="21.6" y="68.3">6</text>
<text x="21.6" y="70.9">8</text>
<text x="30.4" y="68.3">5</text>
<text x="30.4" y="70.9">7</text>
<text x="37.5" y="66.2">GND</text>
<text x="54" y="66.2">GND</text>
<text x="61.2" y="67">R21</text>
<text x="61.2" y="69.3">1k</text>
<text x="66" y="70.9">JTAG_TMS</text>
<text x="66.7" y="66.2">GND</text>
<text x="78.8" y="70.9">142</text>
<text x="83.1" y="71.9">PTA4/JTAG_TMS</text>
<text x="134.7" y="71.9">PTA12</text>
<text x="134.7" y="69.4">PTA11</text>
<text x="135.9" y="66.9">PTA9</text>
<text x="141.1" y="70.9">134</text>
<text x="141.1" y="68.3">135</text>
<text x="160.1" y="69.4">~{CS_EEPROM}</text>
<text x="21" y="73.4">10</text>
<text x="21" y="75.9">12</text>
<text x="29.8" y="75.9">11</text>
<text x="30.4" y="73.4">9</text>
<text x="66" y="75.9">JTAG_TDO</text>
<text x="66" y="73.4">JTAG_TCLK</text>
<text x="78.8" y="75.9">136</text>
<text x="78.8" y="73.4">140</text>
<text x="83.1" y="77">PTA10/JTAG_TDO</text>
<text x="83.1" y="74.5">PTC4/JTAG_TCLK</text>
<text x="134.7" y="77">PTA14</text>
<text x="134.7" y="74.5">PTA13</text>
<text x="141.1" y="75.9">127</text>
<text x="141.1" y="73.4">130</text>
<text x="158.2" y="73.4">LED_CARD</text>
<text x="21" y="78.5">14</text>
<text x="21" y="81">16</text>
<text x="21" y="83.6">18</text>
<text x="29.8" y="78.5">13</text>
<text x="29.8" y="81">15</text>
<text x="29.8" y="83.6">17</text>
<text x="66" y="81">~{RESET}</text>
<text x="66" y="78.5">JTAG_TDI</text>
<text x="78.8" y="78.5">139</text>
<text x="78.8" y="81">141</text>
<text x="83.1" y="79.6">PTC5/JTAG_TDI</text>
<text x="83.1" y="82.1">PTA5/~{RESET}</text>
<text x="134.7" y="82.1">PTA16</text>
<text x="134.7" y="79.6">PTA15</text>
<text x="141.1" y="81">119</text>
<text x="141.1" y="78.5">120</text>
<text x="141.7" y="83.6">92</text>
<text x="10.3" y="85.8">B</text>
<text x="21" y="86.1">20</text>
<text x="29.8" y="86.1">19</text>
<text x="49.8" y="84.7">R20</text>
<text x="49.8" y="87.1">100R</text>
<text x="54" y="89.7">C12</text>
<text x="134.7" y="87.2">PTA25</text>
<text x="134.7" y="89.7">PTA26</text>
<text x="134.7" y="84.6">PTA17</text>
<text x="141.7" y="86.1">10</text>
<text x="141.7" y="88.6">19</text>
<text x="198.3" y="85.8">B</text>
<text x="15.9" y="92.8">GND</text>
<text x="41.9" y="92.3">SW1</text>
<text x="53.4" y="92.3">100n</text>
<text x="134.7" y="92.3">PTA27</text>
<text x="134.7" y="94.8">PTA28</text>
<text x="141.7" y="91.2">22</text>
<text x="141.7" y="93.7">24</text>
<text x="21.6" y="98">+3.3V</text>
<text x="35.6" y="96.1">MCU Reset</text>
<text x="51.8" y="101.2">~{IRQ_RTC}</text>
<text x="57.8" y="97.9">GND</text>
<text x="79.9" y="100.1">4</text>
<text x="82.9" y="101.2">PTD0</text>
<text x="134.7" y="97.3">PTA29</text>
<text x="134.7" y="99.9">PTA30</text>
<text x="141.7" y="96.3">26</text>
<text x="141.7" y="98.8">27</text>
<text x="141.7" y="101.3">33</text>
<text x="146.3" y="98.8">MOSI_SLAVES</text>
<text x="160.1" y="99.9">SPI0_MOSI</text>
<text x="42.5" y="106.2">PRE-CHARGE_SET</text>
<text x="46.4" y="103">GND</text>
<text x="52.5" y="103.7">CS_RTC</text>
<text x="78.7" y="107.7">101</text>
<text x="78.7" y="105.2">102</text>
<text x="79.9" y="102.6">3</text>
<text x="82.9" y="106.2">PTD2</text>
<text x="82.9" y="103.7">PTD1</text>
<text x="134.7" y="102.4">PTA31</text>
<text x="135.8" y="107.5">PTB1</text>
<text x="135.8" y="105">PTB0</text>
<text x="141.7" y="106.4">77</text>
<text x="141.7" y="103.9">78</text>
<text x="160.1" y="105">CAN0_RX</text>
<text x="160.1" y="107.5">CAN0_TX</text>
<text x="21.3" y="109.8" transform="rotate(-90 21.3 109.8)">JTAG_TDI</text>
<text x="21.3" y="113.7" transform="rotate(-90 21.3 113.7)">6</text>
<text x="23.9" y="113.7" transform="rotate(-90 23.9 113.7)">5</text>
<text x="26.4" y="110.6" transform="rotate(-90 26.4 110.6)">JTAG_TMS</text>
<text x="26.4" y="113.7" transform="rotate(-90 26.4 113.7)">4</text>
<text x="47.6" y="108.8">AIR+_INTENT</text>
<text x="50.6" y="111.3">AIR+_SET</text>
<text x="78.7" y="110.2">100</text>
<text x="79.3" y="112.8">46</text>
<text x="82.9" y="111.3">PTD4</text>
<text x="82.9" y="108.8">PTD3</text>
<text x="82.9" y="113.9">PTD5</text>
<text x="135.8" y="112.6">PTB3</text>
<text x="135.8" y="110">PTB2</text>
<text x="141.7" y="111.5">63</text>
<text x="141.7" y="109">68</text>
<text x="159" y="109">DEBUG_3</text>
<text x="30" y="116.8">U7</text>
<text x="30" y="119.4">IP4220CZ6</text>
<text x="79.3" y="117.9">44</text>
<text x="79.3" y="115.3">45</text>
<text x="82.9" y="118.9">PTD7</text>
<text x="82.9" y="116.4">PTD6</text>
<text x="135.8" y="117.7">PTB5</text>
<text x="135.8" y="115.1">PTB4</text>
<text x="141.1" y="119.1">111</text>
<text x="141.7" y="116.6">40</text>
<text x="141.7" y="114">41</text>
<text x="23.9" y="121.3" transform="rotate(-90 23.9 121.3)">2</text>
<text x="79.3" y="125.5">49</text>
<text x="79.3" y="122.9">54</text>
<text x="79.3" y="120.4">55</text>
<text x="82.9" y="124">PTD9</text>
<text x="82.9" y="121.5">PTD8</text>
<text x="134.6" y="125.3">PTB10</text>
<text x="135.8" y="122.7">PTB9</text>
<text x="135.8" y="120.2">PTB8</text>
<text x="141.1" y="124.2">108</text>
<text x="141.1" y="121.7">109</text>
<text x="160.1" y="122.7">AMS_RESET_STATUS</text>
<text x="21.3" y="130.8" transform="rotate(-90 21.3 130.8)">JTAG_TDO1</text>
<text x="26.4" y="130.8" transform="rotate(-90 26.4 130.8)">JTAG_TCLK3</text>
<text x="79.3" y="130.6">47</text>
<text x="79.3" y="128">48</text>
<text x="82.9" y="131.6">PTD12</text>
<text x="82.9" y="129.1">PTD11</text>
<text x="82.9" y="126.6">PTD10</text>
<text x="134.6" y="127.8">PTB11</text>
<text x="134.6" y="130.4">PTB12</text>
<text x="141.1" y="126.7">107</text>
<text x="141.7" y="131.8">97</text>
<text x="141.7" y="129.3">98</text>
<text x="151.5" y="131.8">~{CS_ADC}</text>
<text x="160.1" y="130.4">AIR-_INTENT</text>
<text x="160.1" y="127.8">PRE-CHARGE_~{RESET}</text>
<text x="10.3" y="135.8">C</text>
<text x="22.3" y="136">GND</text>
<text x="79.3" y="135.6">34</text>
<text x="79.3" y="133.1">35</text>
<text x="82.9" y="136.7">PTD14</text>
<text x="82.9" y="134.2">PTD13</text>
<text x="134.6" y="138">PTB15</text>
<text x="134.6" y="135.4">PTB14</text>
<text x="134.6" y="132.9">PTB13</text>
<text x="141.7" y="136.9">95</text>
<text x="141.7" y="134.4">96</text>
<text x="149.4" y="136.9">MISO_ADC</text>
<text x="150.3" y="134.4">SCK_ADC</text>
<text x="160.1" y="132.9">~{CS_ADC}</text>
<text x="160.1" y="135.4">SPI1_SCK</text>
<text x="160.1" y="138">SPI1_MISO</text>
<text x="198.3" y="135.8">C</text>
<text x="49.6" y="141.8">SPI0_MISO</text>
<text x="50.5" y="139.3">SPI0_SCK</text>
<text x="61" y="140.7">MISO_SLAVES</text>
<text x="61" y="138.2">SCK_SLAVES</text>
<text x="79.3" y="143.3">25</text>
<text x="79.3" y="140.7">28</text>
<text x="79.3" y="138.2">29</text>
<text x="82.9" y="141.8">PTD16</text>
<text x="82.9" y="139.3">PTD15</text>
<text x="134.6" y="143.1">PTB17</text>
<text x="134.6" y="140.5">PTB16</text>
<text x="141.7" y="142">93</text>
<text x="141.7" y="139.4">94</text>
<text x="149.4" y="139.4">MOSI_ADC</text>
<text x="150.8" y="142">~{IRQ_ADC}</text>
<text x="160.1" y="143.1">~{IRQ_ADC}</text>
<text x="160.1" y="140.5">SPI1_MOSI</text>
<text x="79.3" y="145.8">88</text>
<text x="79.3" y="148.3">89</text>
<text x="82.9" y="144.3">PTD17</text>
<text x="82.9" y="146.9">PTD18</text>
<text x="82.9" y="149.4">PTD19</text>
<text x="134.6" y="145.6">PTB18</text>
<text x="134.6" y="148.1">PTB20</text>
<text x="141.7" y="144.5">36</text>
<text x="141.7" y="147.1">37</text>
<text x="141.7" y="149.6">38</text>
<text x="48.5" y="154.5">PRE_INTENT</text>
<text x="50.6" y="152">AIR-_SET</text>
<text x="78.7" y="153.4">103</text>
<text x="78.7" y="156">106</text>
<text x="79.3" y="150.9">99</text>
<text x="82.9" y="154.5">PTD23</text>
<text x="82.9" y="152">PTD22</text>
<text x="134.6" y="150.7">PTB21</text>
<text x="134.6" y="153.2">PTB22</text>
<text x="134.6" y="155.8">PTB23</text>
<text x="141.7" y="152.1">58</text>
<text x="141.7" y="154.7">60</text>
<text x="41.7" y="159.6">IMD_RESET_STATUS</text>
<text x="48.2" y="157">AIR-_~{RESET}</text>
<text x="78.7" y="158.5">110</text>
<text x="78.7" y="161">112</text>
<text x="82.9" y="157">PTD24</text>
<text x="82.9" y="159.6">PTD27</text>
<text x="134.6" y="158.3">PTB25</text>
<text x="134.6" y="160.8">PTB27</text>
<text x="141.7" y="157.2">62</text>
<text x="141.7" y="159.8">64</text>
<text x="44.6" y="162.1">AUTO_RESET_EN</text>
<text x="78.7" y="163.6">114</text>
<text x="78.7" y="166.1">116</text>
<text x="82.9" y="162.1">PTD28</text>
<text x="82.9" y="164.7">PTD29</text>
<text x="82.9" y="167.2">PTD30</text>
<text x="134.6" y="163.4">PTB28</text>
<text x="134.6" y="165.9">PTB29</text>
<text x="141.7" y="167.4">53</text>
<text x="141.7" y="162.3">65</text>
<text x="141.7" y="164.8">69</text>
<text x="159" y="164.8">DEBUG_2</text>
<text x="78.7" y="173.7">122</text>
<text x="78.7" y="171.2">137</text>
<text x="78.7" y="168.7">138</text>
<text x="82.9" y="172.3">PTE1</text>
<text x="82.9" y="169.7">PTE0</text>
<text x="135.8" y="173.5">PTC2</text>
<text x="135.8" y="171">PTC1</text>
<text x="135.8" y="168.5">PTC0</text>
<text x="141.7" y="172.5">43</text>
<text x="141.7" y="169.9">52</text>
<text x="160.1" y="173.5">UART0_RX</text>
<text x="79.3" y="176.3">21</text>
<text x="79.9" y="178.8">9</text>
<text x="82.9" y="174.8">PTE2</text>
<text x="82.9" y="177.4">PTE3</text>
<text x="82.9" y="179.9">PTE4</text>
<text x="135.8" y="178.6">PTC6</text>
<text x="135.8" y="176.1">PTC3</text>
<text x="141.1" y="177.5">118</text>
<text x="141.7" y="175">42</text>
<text x="160.1" y="178.6">CAN1_RX</text>
<text x="160.1" y="176.1">UART0_TX</text>
<text x="10.3" y="185.8">D</text>
<text x="78.7" y="183.9">121</text>
<text x="79.9" y="181.4">8</text>
<text x="82.9" y="185">PTE6</text>
<text x="82.9" y="182.4">PTE5</text>
<text x="135.8" y="181.2">PTC7</text>
<text x="135.8" y="183.7">PTC8</text>
<text x="141.1" y="180.1">117</text>
<text x="141.7" y="185.2">80</text>
<text x="141.7" y="182.6">81</text>
<text x="153.3" y="182.6">LED_IMD_FAULT</text>
<text x="156.2" y="185.2">LED_IMD_OK</text>
<text x="160.1" y="181.2">CAN1_TX</text>
<text x="198.3" y="185.8">D</text>
<text x="48.6" y="187.5">AIR-_STATE</text>
<text x="79.3" y="191.5">30</text>
<text x="79.3" y="189">39</text>
<text x="79.3" y="186.4">87</text>
<text x="82.9" y="190.1">PTE8</text>
<text x="82.9" y="187.5">PTE7</text>
<text x="134.6" y="191.3">PTC11</text>
<text x="134.6" y="188.8">PTC10</text>
<text x="135.8" y="186.2">PTC9</text>
<text x="141.7" y="190.2">74</text>
<text x="141.7" y="187.7">75</text>
<text x="159" y="187.7">DEBUG_8</text>
<text x="159" y="190.2">DEBUG_7</text>
<text x="47.8" y="197.7">CLKOUT_RTC</text>
<text x="50.3" y="192.6">IMD_MEAS</text>
<text x="79.9" y="196.6">5</text>
<text x="79.9" y="194.1">6</text>
<text x="82.9" y="192.6">PTE9</text>
<text x="82.9" y="197.7">PTE11</text>
<text x="82.9" y="195.1">PTE10</text>
<text x="134.6" y="196.4">PTC13</text>
<text x="134.6" y="193.9">PTC12</text>
<text x="141.7" y="197.9">61</text>
<text x="141.7" y="195.3">70</text>
<text x="141.7" y="192.8">71</text>
<text x="159" y="195.3">DEBUG_5</text>
<text x="159" y="192.8">DEBUG_4</text>
<text x="49.2" y="200.2">~{CS_SLAVES}</text>
<text x="61" y="199.1">~{CS_SLAVES}</text>
<text x="79.3" y="199.1">23</text>
<text x="79.9" y="201.7">7</text>
<text x="82.9" y="200.2">PTE12</text>
<text x="82.9" y="202.8">PTE13</text>
<text x="134.6" y="201.5">PTC15</text>
<text x="134.6" y="198.9">PTC14</text>
<text x="141.7" y="202.9">57</text>
<text x="141.7" y="200.4">59</text>
<text x="50.5" y="207.8">SPI2_SCK</text>
<text x="79.3" y="204.2">20</text>
<text x="79.9" y="209.3">1</text>
<text x="79.9" y="206.8">2</text>
<text x="82.9" y="207.8">PTE15</text>
<text x="82.9" y="205.3">PTE14</text>
<text x="134.6" y="206.6">PTC17</text>
<text x="134.6" y="204">PTC16</text>
<text x="134.6" y="209.1">PTC19</text>
<text x="141.7" y="205.5">56</text>
<text x="141.7" y="208">72</text>
<text x="159" y="208">DEBUG_1</text>
<text x="49.6" y="210.4">SPI2_MISO</text>
<text x="78.7" y="211.8">125</text>
<text x="78.7" y="214.4">126</text>
<text x="82.9" y="210.4">PTE16</text>
<text x="82.9" y="212.9">PTE19</text>
<text x="82.9" y="215.5">PTE20</text>
<text x="134.6" y="211.6">PTC23</text>
<text x="134.6" y="214.2">PTC27</text>
<text x="141.7" y="210.6">73</text>
<text x="141.7" y="213.1">76</text>
<text x="141.7" y="215.6">79</text>
<text x="158" y="215.6">LED_WARN</text>
<text x="159" y="213.1">DEBUG_9</text>
<text x="159" y="210.6">DEBUG_6</text>
<text x="48.4" y="220.5">IMD_STATUS</text>
<text x="49.2" y="218">AMS_FAULT</text>
<text x="62.2" y="219.3">R22</text>
<text x="71.1" y="219.3">10k</text>
<text x="78.7" y="216.9">128</text>
<text x="78.7" y="219.5">129</text>
<text x="78.7" y="222">131</text>
<text x="82.9" y="218">PTE21</text>
<text x="82.9" y="220.5">PTE22</text>
<text x="134.6" y="216.7">PTC28</text>
<text x="134.6" y="219.3">PTC29</text>
<text x="134.6" y="221.8">PTC30</text>
<text x="141.7" y="218.2">82</text>
<text x="141.7" y="220.7">84</text>
<text x="155.8" y="218.2">LED_AMS_OK</text>
<text x="160.1" y="221.8">TSAC_VOLTAGE_PRESENT</text>
<text x="51.1" y="225.6">~{CS_CARD}</text>
<text x="78.7" y="224.5">132</text>
<text x="78.7" y="227.1">133</text>
<text x="82.9" y="223.1">PTE23</text>
<text x="82.9" y="225.6">PTE24</text>
<text x="134.6" y="224.3">PTC31</text>
<text x="141.7" y="223.3">86</text>
<text x="160.1" y="224.3">AIR+_STATE</text>
<text x="46.8" y="228.2">~{CARD_DETECT}</text>
<text x="82.9" y="228.2">PTE25</text>
<text x="105.2" y="233.7" transform="rotate(-90 105.2 233.7)">123</text>
<text x="106.2" y="229.4" transform="rotate(-90 106.2 229.4)">VSS</text>
<text x="107.7" y="233" transform="rotate(-90 107.7 233)">90</text>
<text x="108.8" y="229.4" transform="rotate(-90 108.8 229.4)">VSS</text>
<text x="110.2" y="233" transform="rotate(-90 110.2 233)">50</text>
<text x="111.3" y="229.4" transform="rotate(-90 111.3 229.4)">VSS</text>
<text x="112.8" y="233" transform="rotate(-90 112.8 233)">12</text>
<text x="113.9" y="229.4" transform="rotate(-90 113.9 229.4)">VSS</text>
<text x="115.3" y="233" transform="rotate(-90 115.3 233)">16</text>
<text x="116.4" y="229.4" transform="rotate(-90 116.4 229.4)">VSS</text>
<text x="117.9" y="233" transform="rotate(-90 117.9 233)">31</text>
<text x="118.9" y="229.4" transform="rotate(-90 118.9 229.4)">VSS</text>
<text x="120.4" y="233" transform="rotate(-90 120.4 233)">66</text>
<text x="121.5" y="229.4" transform="rotate(-90 121.5 229.4)">VSS</text>
<text x="122.9" y="233" transform="rotate(-90 122.9 233)">15</text>
<text x="124" y="229.4" transform="rotate(-90 124 229.4)">VREFL</text>
<text x="10.4" y="235.8">E</text>
<text x="198.4" y="235.8">E</text>
<text x="103.5" y="242.7">GND</text>
<text x="20.3" y="252.5">LED_CARD</text>
<text x="20.3" y="256.3">LED_WARN</text>
<text x="38.7" y="252.3">R13</text>
<text x="38.7" y="256.1">R14</text>
<text x="48.3" y="252.3">330R</text>
<text x="48.3" y="256.1">680R</text>
<text x="57.1" y="256.1">D5</text>
<text x="57.1" y="252.3">D4</text>
<text x="67.1" y="252.3">CARD_ACCESS</text>
<text x="68.2" y="256.1">WARNING</text>
<text x="20.3" y="260.1">LED_IMD_OK</text>
<text x="20.3" y="263.9">LED_IMD_FAULT</text>
<text x="38.7" y="263.7">R16</text>
<text x="38.7" y="259.9">R15</text>
<text x="48.3" y="259.9">330R</text>
<text x="49" y="263.7">1k2</text>
<text x="57.1" y="259.9">D6</text>
<text x="57.1" y="263.7">D7</text>
<text x="67.4" y="263.7">IMD_FAULT</text>
<text x="67.6" y="259.9">IMD_OK</text>
<text x="20.3" y="267.7">LED_AMS_OK</text>
<text x="38.7" y="267.5">R17</text>
<text x="48.3" y="267.5">330R</text>
<text x="57.1" y="267.5">D8</text>
<text x="67.4" y="267.5">AMS_OK</text>
<text x="20.3" y="271.5">LED_AMS_FAULT</text>
<text x="38.7" y="271.3">R18</text>
<text x="49" y="271.3">1k2</text>
<text x="57.1" y="271.3">D9</text>
<text x="67.2" y="271.3">AMS_FAULT</text>
<text x="76.9" y="279.5">GND</text>
<text x="10.4" y="285.8">F</text>
<text x="35" y="286.8">1</text>
<text x="85" y="286.8">2</text>
<text x="135" y="286.8">3</text>
<text x="185" y="286.8">4</text>
<text x="198.4" y="285.8">F</text>
</g>
</svg>
